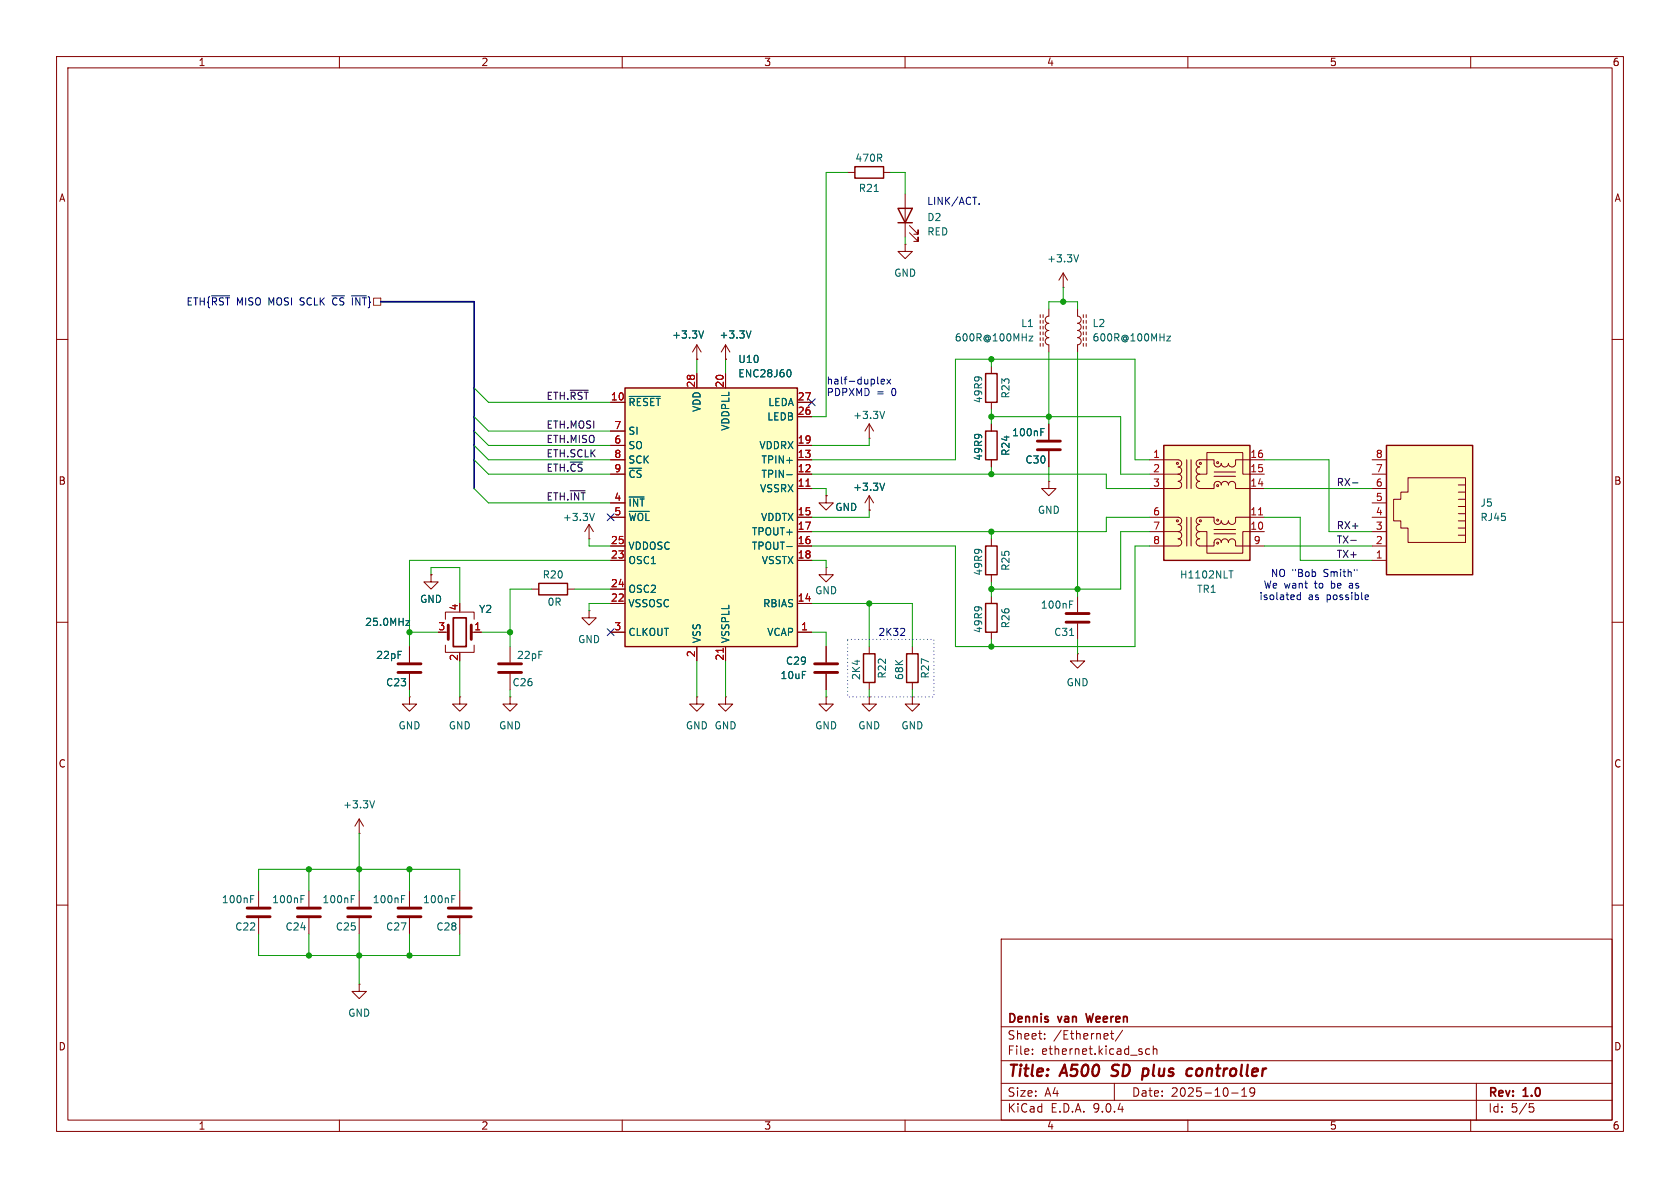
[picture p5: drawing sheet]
<svg xmlns="http://www.w3.org/2000/svg" width="297mm" height="210mm" viewBox="0 0 297 210" stroke-linecap="round" stroke-linejoin="round" font-family="sans-serif">
<g fill="none" stroke="#840000" stroke-width=".18">
<path d="M10 10h277v190h-277zM12 12h273v186h-273zM60 10v2M110 10v2M160 10v2M210 10v2M260 10v2M160 34.3v7.6M160.8 39.9l1.5 1.5v-.8v.8h-.8M160.8 41.1l1.5 1.6v-.8v.8h-.8M190.5 54.6v1.3a.63 .63 0 0 1 .6 .6 .63 .63 0 0 1-.6 .6 .64 .64 0 0 1 .6 .7 .64 .64 0 0 1-.6 .6 .64 .64 0 0 1 .6 .6 .64 .64 0 0 1-.6 .7M190.5 59.7a.63 .63 0 0 1 .6 .6 .63 .63 0 0 1-.6 .7v1.2"/>
<path d="M191.5 55.6v.5M191.5 56.6v.6M191.5 57.7v.5M191.5 58.7v.5M191.5 59.7v.5M192 55.6v.5M192 56.6v.6M192 57.7v.5M192 58.7v.5M192 59.7v.5M10 60h2M175.3 64.8v1.2"/>
<path d="M175.3 71.1v1.3M191.5 60.7v.5M192 60.7v.5M285 60h2M175.3 95.3v1.2M10 110h2M90.2 114.3v2.8M90.2 119.1v2.8M104.1 108v1.2h1.3l-1.3 1.3-1.2-1.3h1.2M104.1 108h.1M153.7 114.3v1.3M161.3 114.3v1.3"/>
<path d="M175.3 101.6v1.3M190.5 105.4v2.8M190.5 110.2v2.8M285 110h2M90.2 123.2v1.3h1.2l-1.2 1.2-1.3-1.2h1.3M90.2 123.2h.1M153.7 123.2v1.3h1.2l-1.2 1.2-1.3-1.2h1.3M153.7 123.2h.1M153.7 120.7v1.2M161.3 123.2v1.3h1.3l-1.3 1.2-1.3-1.2h1.3M161.3 123.2h.1M161.3 120.7v1.2"/>
<path d="M63.5 157.5v2.8M10 160h2M63.5 162.3v2.8M177 166h108v32h-108zM285 160h2M60 198v2M110 198v2M160 198v2M177 194.5h108M177 191.5h108M177 187.5h108M177 181.5h108"/>
<path d="M182.5 186.3v.1M182.5 185.5v.1M184.7 183.6v.1M184.7 182.8v.1M196.3 182.7h.6M196.5 182.2v1.3l.4 .2M197 191.5v3M198.5 182.1l-1.3 2M203.2 185.5l-.4-.1-.3 .3v.4l.2 .2h.5M203.9 185.5l.2-.1 .4 .1v.9M203.9 184.9v1.5M210 198v2"/>
<path d="M217.7 193.2h1.2M219.5 193.8h.9M219.5 192.7l.5-.4v1.5M221.8 192.9l-.3 .3h-.3l-.2-.3 .1-.5 .4-.1 .2 .1a.99 .99 0 0 1-.3 1.4h-.3M260 198v2M261 191.5v6.5M270.4 195.1h.7M270.5 195.7h.4l.3 .3-.2 .5-.5 .1"/>
</g>
<path d="M196.5 190.1l.2 .1M196.8 188.4l-.2 .4 .1 .2M202.3 188.9l.6 .1M202.7 190.1l-.5 .1M210.2 188.9l.6 .1M210.6 190.1l-.5 .1M211.5 189.3v.7" fill="none" stroke="#840000" stroke-width=".4"/>
<path d="M192 179.2l.3 1.5" fill="none" stroke="#840000" stroke-width=".3"/>
<path d="M88.1 117.3h4.1M88.1 118.9h4.1M188.5 108.5h4M188.5 110h4M61.5 160.5h4M61.5 162.1h4" fill="none" stroke="#840000" stroke-width=".51"/>
<path d="M206.3 59.4h.6l-.6 .9h.6M189.1 106.8h.4M189.1 106.2h.6M189.1 112.3h.7M62.1 158.9h.4M62.1 158.3h.6" fill="none" stroke="#006464" stroke-width=".18"/>
<path d="M158.7 36.8h2.6l-1.3 2.6zM158.7 39.4h2.6M174.2 66h2.1v5.1h-2.1zM174.2 96.5h2.1v5.1h-2.1zM152.7 115.6h2v5.1h-2zM160.3 115.6h2v5.1h-2z" fill="none" stroke="#840000" stroke-width=".25"/>
<path d="M245.1 78.7h15.2v22.9h-15.2z" fill="#ffffc2"/>
<g fill="none" stroke="#840000" stroke-width=".18">
<path d="M149.9 30.5h1.2M156.2 30.5h1.3M160 43.2v1.3h1.3l-1.3 1.2-1.3-1.2h1.3M160 43.2h.1M183.9 55.6v.5M183.9 56.6v.6M183.9 57.7v.5M183.9 58.7v.5M183.9 59.7v.5M184.4 55.6v.5M184.4 56.6v.6M184.4 57.7v.5"/>
<path d="M184.4 58.7v.5M184.4 59.7v.5M185.4 54.6v1.3a.64 .64 0 0 0-.6 .6 .64 .64 0 0 0 .6 .7 .64 .64 0 0 0-.6 .6 .64 .64 0 0 0 .6 .6 .64 .64 0 0 0-.6 .7 .64 .64 0 0 0 .6 .6 .64 .64 0 0 0-.6 .6 .64 .64 0 0 0 .6 .7M188 50.8h.1M188 48.3l-.8 1.2M188 48.3l.7 1.2M188 48.3v2.5M183.9 60.7v.5M184.4 60.7v.5M185.4 61v1.2M104.1 95.3h.1M104.1 92.7l-.7 1.3"/>
<path d="M104.1 92.7l.8 1.3M104.1 92.7v2.6M153.7 90.2h.1M153.7 87.6l-.8 1.3M153.7 87.6l.7 1.3M153.7 87.6v2.6M242.6 81.3h2.5M242.6 83.8h2.5M242.6 86.4h2.5M242.6 88.9h2.5M242.6 91.4h2.5M242.6 94h2.5"/>
<path d="M242.6 96.5h2.5M242.6 99.1h2.5M248.9 84.5h10.2v11.4h-10.2v-2.6h-1.3v-1.2h-1.2v-3.8h1.2v-1.3h1.3zM257.8 89.5h1.3M257.8 90.8h1.3M257.8 92.1h1.3M257.8 93.3h1.3M257.8 94.6h1.3M257.8 88.3h1.3M257.8 85.7h1.3M257.8 87h1.3M146 114.3v2.8"/>
<path d="M146 119.1v2.8M190.5 115.6v1.2h1.3l-1.3 1.3-1.3-1.3h1.3M190.5 115.6h.1M123.2 123.2v1.3h1.3l-1.3 1.2-1.3-1.2h1.3M123.2 123.2h.1M128.3 123.2v1.3h1.2l-1.2 1.2-1.3-1.2h1.3M128.3 123.2h.1M146 123.2v1.3h1.3l-1.3 1.2-1.2-1.2h1.2M146 123.2h.1M45.7 157.5v2.8M45.7 162.3v2.8"/>
</g>
<path d="M151.1 29.5h5.1v2h-5.1zM245.1 78.7h15.2v22.9h-15.2z" fill="none" stroke="#840000" stroke-width=".25"/>
<path d="M144 118.9h4.1M144 117.3h4.1M43.7 160.5h4.1M43.7 162.1h4.1" fill="none" stroke="#840000" stroke-width=".51"/>
<path d="M154.5 33.9h.8M181.9 59.4h.7l-.7 .9h.7M190.7 45l-.4 1.3M105.1 90.7l-.4 1.3M156.4 85.4l-.4 1.3M44.3 158.9h.4M44.3 158.3h.6" fill="none" stroke="#006464" stroke-width=".18"/>
<path d="M205.7 78.7h15.3v20.4h-15.3z" fill="#ffffc2"/>
<path d="M205.7 78.7h15.3v20.4h-15.3z" fill="none" stroke="#840000" stroke-width=".25"/>
<g fill="none" stroke="#840000" stroke-width=".18">
<path d="M203.2 91.4h5.1a.64 .64 0 0 1 .6 .7 .64 .64 0 0 1-.6 .6 .63 .63 0 0 1 .6 .6 .63 .63 0 0 1-.6 .7h-5.1M203.2 81.3h5.1a.64 .64 0 0 1 .6 .6 .64 .64 0 0 1-.6 .7 .63 .63 0 0 1 .6 .6 .63 .63 0 0 1-.6 .6M203.2 83.8h5.1M208.3 94a.64 .64 0 0 1 .6 .6 .64 .64 0 0 1-.6 .7 .63 .63 0 0 1 .6 .6 .63 .63 0 0 1-.6 .6h-5.1M208.3 83.8a.64 .64 0 0 1 .6 .7 .64 .64 0 0 1-.6 .6 .63 .63 0 0 1 .6 .6 .63 .63 0 0 1-.6 .7h-5.1M209.8 81.3v5.1M209.8 91.4v5.1M210.6 81.3v5.1M210.6 91.4v5.1M212.1 94h1.3v3.8h6.3v-3.8h3.8M212.1 94a.64 .64 0 0 0-.6 .6 .64 .64 0 0 0 .6 .7 .64 .64 0 0 0-.6 .6 .64 .64 0 0 0 .6 .6h2.5v-.6a.64 .64 0 0 1 .7-.6 .64 .64 0 0 1 .6 .6 .64 .64 0 0 1 .6-.6 .64 .64 0 0 1 .7 .6 .64 .64 0 0 1 .6-.6 .64 .64 0 0 1 .6 .6v.6h5.1M212.1 92.7a.63 .63 0 0 0-.6 .6 .63 .63 0 0 0 .6 .7"/>
<path d="M214.6 94.4h3.8M214.6 93.6h3.8M214.6 84.2h3.8M214.6 83.4h3.8M223.5 91.4h-5.1v.7a.64 .64 0 0 1-.6 .6 .64 .64 0 0 1-.6-.6 .64 .64 0 0 1-.7 .6 .64 .64 0 0 1-.6-.6 .64 .64 0 0 1-.6 .6 .64 .64 0 0 1-.7-.6v-.7h-2.5a.63 .63 0 0 0-.6 .7 .63 .63 0 0 0 .6 .6M223.5 81.3h-5.1v.6a.64 .64 0 0 1-.6 .6 .64 .64 0 0 1-.6-.6 .64 .64 0 0 1-.7 .6 .64 .64 0 0 1-.6-.6 .64 .64 0 0 1-.6 .6 .64 .64 0 0 1-.7-.6v-.6h-2.5a.63 .63 0 0 0-.6 .6 .63 .63 0 0 0 .6 .6 .64 .64 0 0 0-.6 .7 .64 .64 0 0 0 .6 .6M223.5 83.8h-3.8v-3.8h-6.3v3.8h-1.3a.64 .64 0 0 0-.6 .7 .64 .64 0 0 0 .6 .6 .63 .63 0 0 0-.6 .6 .63 .63 0 0 0 .6 .7h2.5v-.7a.64 .64 0 0 1 .7-.6 .64 .64 0 0 1 .6 .6 .64 .64 0 0 1 .6-.6 .64 .64 0 0 1 .7 .6 .64 .64 0 0 1 .6-.6 .64 .64 0 0 1 .6 .6v.7h5.1M78.7 114v1.3h5.1v-1.3M78.7 109.5v-1.3h5.1v1.3M78.7 111.8h.5M81.3 115.3v.3M83.8 111.8h1.3"/>
<circle cx="208.2" cy="92.1" r=".18"/>
<circle cx="208.2" cy="81.9" r=".18"/>
<circle cx="212.2" cy="92.1" r=".18"/>
<circle cx="212.2" cy="81.9" r=".18"/>
<circle cx="215.3" cy="81.8" r=".18"/>
<circle cx="215.3" cy="96" r=".18"/>
<circle cx="215.3" cy="91.9" r=".18"/>
<circle cx="215.3" cy="85.9" r=".18"/>
</g>
<path d="M222.5 91h.7" fill="none" stroke="#a90000" stroke-width=".18"/>
<path d="M71.8 109.7h.6l-.6 .9h.6M217.3 100.9h.7" fill="none" stroke="#006464" stroke-width=".18"/>
<path d="M79.2 110.5v2.5M83.3 110.5v2.5" fill="none" stroke="#840000" stroke-width=".51"/>
<path d="M80.1 109.2h2.3v5.1h-2.3z" fill="none" stroke="#840000" stroke-width=".3"/>
<path d="M110.5 68.6h30.5v45.7h-30.5z" fill="#ffffc2"/>
<path d="M110.5 68.6h30.5v45.7h-30.5zM174.2 76.2h2.1v5.1h-2.1zM95.2 103.1h5.1v2.1h-5.1zM174.2 106.7h2.1v5.1h-2.1z" fill="none" stroke="#840000" stroke-width=".25"/>
<g fill="none" stroke="#840000" stroke-width=".18">
<path d="M107.9 71.1h2.6M107.9 76.2h2.6M107.9 78.7h2.6M123.2 63.5h.1M123.2 61v2.5M123.2 66v2.6M123.2 61l-.8 1.2M123.2 61l.8 1.2M128.3 63.5h.1M128.3 61v2.5M128.3 66v2.6M128.3 61l-.8 1.2"/>
<path d="M128.3 61l.7 1.2M141 71.1h2.5M141 78.7h2.5M141 73.7h2.5M153.7 77.5h.1M153.7 74.9l-.8 1.3M153.7 74.9l.7 1.3M153.7 74.9v2.6M175.3 74.9v1.3M185.4 74.9v2.8M185.4 79.8v2.8M107.9 81.3h2.6"/>
<path d="M107.9 83.8h2.6M107.9 88.9h2.6M107.9 91.4h2.6M107.9 96.5h2.6M107.9 99.1h2.6M141 81.3h2.5M141 83.8h2.5M141 91.4h2.5M141 96.5h2.5M141 99.1h2.5M141 86.4h2.5M141 94h2.5"/>
<path d="M146 87.6v1.3h1.3l-1.3 1.3-1.2-1.3h1.2M146 87.6h.1M153.7 90.2h.1M175.3 81.3v1.3M185.4 85.1v1.3h1.3l-1.3 1.2-1.3-1.2h1.3M185.4 85.1h.1M72.4 114.3v2.8M72.4 119.1v2.8M76.2 101.6v1.3h1.3l-1.3 1.2-1.3-1.2h1.3M76.2 101.6h.1M83.8 111.8h1.3M94 104.1h1.2"/>
<path d="M100.3 104.1h1.3M107.9 104.1h2.6M107.9 106.7h2.6M107.9 111.8h2.6M123.2 114.3v2.5M128.3 114.3v2.5M141 106.7h2.5M141 111.8h2.5M146 100.3v1.3h1.3l-1.3 1.3-1.2-1.3h1.2M146 100.3h.1M146 114.3v2.8M146 119.1v2.8"/>
<path d="M175.3 105.4v1.3M175.3 111.8v1.2M72.4 123.2v1.3h1.3l-1.3 1.2-1.3-1.2h1.3M72.4 123.2h.1M81.3 123.2v1.3h1.2l-1.2 1.2-1.3-1.2h1.3M81.3 123.2h.1M54.6 157.5v2.8M63.5 147.3h.1M63.5 144.8l-.8 1.3M63.5 144.8l.8 1.3M63.5 144.8v2.5M72.4 157.5v2.8"/>
<path d="M81.3 157.5v2.8M54.6 162.3v2.8M63.5 174v1.3h1.3l-1.3 1.2-1.3-1.2h1.3M63.5 174h.1M72.4 162.3v2.8M81.3 162.3v2.8"/>
</g>
<g fill="none" stroke="#006464" stroke-width=".18">
<path d="M124.4 58.5l-.4 1.3M132.8 58.5l-.5 1.3M111.2 70.1h5.5M139.4 65.3a.68 .68 0 0 1 .5 .7 .68 .68 0 0 1-.5 .6M156.4 72.7l-.4 1.3M184 76.4h.4M184 75.8h.6M111.2 87.9h2.7M111.2 90.4h3.6M139.1 83.9h1M139.1 96.6h1M156.4 85.4l-.4 1.3"/>
<path d="M71.8 109.7h.6l-.6 .9h.6M53.2 158.9h.4M53.2 158.3h.6M66.2 141.5l-.4 1.3M71 158.9h.4M71 158.3h.6M79.9 158.9h.4M79.9 158.3h.6"/>
</g>
<path d="M142.5 85.9h.7M127.9 114.6v.7" fill="none" stroke="#a90000" stroke-width=".18"/>
<path d="M183.4 78h4.1M183.4 79.5h4.1M70.4 117.3h4M70.4 118.9h4M52.6 160.5h4M52.6 162.1h4M70.4 160.5h4M70.4 162.1h4M79.2 160.5h4.1M79.2 162.1h4.1" fill="none" stroke="#840000" stroke-width=".51"/>
<path d="M37.4 52.3h3.2M58.7 52.3h2.2M62.1 52.3h2.7M142.9 70.5l1.2 1.2M144.1 70.5l-1.2 1.2M107.3 90.8l1.3 1.2M108.6 90.8l-1.3 1.2M107.3 111.2l1.3 1.2M108.6 111.2l-1.3 1.2" fill="none" stroke="#000084" stroke-width=".18"/>
<path d="M100.8 69h3.2M238.8 95.5h1M239.1 85.4h1" fill="none" stroke="#0f0f0f" stroke-width=".18"/>
<path d="M67.3 53.3h16.5v33.1" fill="none" stroke="#000084" stroke-width=".3"/>
<g fill="none" stroke="#009600" stroke-width=".18">
<path d="M149.9 30.5h-3.9v43.2h-2.5M157.5 30.5h2.5v3.8M160 41.9v1.3M185.4 54.6v-1.3h5.1v1.3M188 50.8v2.5M83.8 78.7l2.6 2.6h21.5M83.8 76.2l2.6 2.5h21.5M83.8 68.6l2.6 2.5h21.5M83.8 73.7l2.6 2.5h21.5M123.2 63.5v2.5M128.3 63.5v2.5M153.7 77.5v1.2h-10.2"/>
<path d="M175.3 63.5v1.3M175.3 72.4v2.5M175.3 73.7h22.8v10.1h5.1M185.4 62.2v12.7M190.5 62.2v43.2M83.8 81.3l2.6 2.5h21.5M83.8 86.4l2.6 2.5h21.5M104.1 95.3v1.2h3.8M107.9 99.1h-35.5v15.2M143.5 99.1h2.5v1.2M143.5 96.5h25.4v17.8h31.8v-17.8h2.5M143.5 81.3h25.4v-17.8h31.8v17.8h2.5"/>
<path d="M143.5 83.8h52.1v2.6h7.6M143.5 86.4h2.5v1.2M153.7 90.2v1.2h-10.2M175.3 82.6v1.2M175.3 94v1.3M185.4 82.6v2.5M203.2 94h-5.1v10.1h-22.8M203.2 91.4h-7.6v2.6h-52.1M223.5 91.4h6.4v7.7h12.7M223.5 81.3h11.4v12.7h7.7M223.5 86.4h19.1M223.5 96.5h19.1"/>
<path d="M72.4 111.8h5.1M76.2 101.6v-1.3h5.1v6.4M81.3 116.8v6.4M85.1 111.8h5.1M94 104.1h-3.8v10.2M101.6 104.1h6.3M107.9 106.7h-3.8v1.3M123.2 116.8v6.4M128.3 116.8v6.4M143.5 111.8h2.5v2.5M143.5 106.7h17.8v7.6M153.7 106.7v7.6"/>
<path d="M175.3 102.9v2.5M175.3 113v1.3M190.5 113v2.6M72.4 121.9v1.3M90.2 121.9v1.3M146 121.9v1.3M153.7 121.9v1.3M161.3 121.9v1.3M45.7 157.5v-3.8h35.6v3.8M54.6 153.7v3.8M63.5 147.3v10.2M72.4 153.7v3.8"/>
<path d="M45.7 165.1v3.8h35.6v-3.8M54.6 165.1v3.8M63.5 165.1v8.9M72.4 165.1v3.8"/>
</g>
<path d="M173.1 36v.1M155.2 67.8l.1 .1M155.8 67.5l.6-.2-.1-.2-.4-.1-.1 .2v.6h.5M156.8 67l.7 .9M157.5 67l-.7 .9M159.8 111.1l.1 .2v.3l-.7 .7h.7M229.9 104.7v1.3M229.9 105.2h-.4l-.2 .2 .1 .5h.5M239.9 100.6v.3M241.5 105.2h.4v.3l-.6 .1M241.9 105.9l-.4 .1" fill="none" stroke="#0000c2" stroke-width=".18"/>
<path d="M149.9 113h15.2v10.2h-15.2z" fill="none" stroke="#0000c2" stroke-width=".18" stroke-dasharray="0 .6"/>
<g fill="#009600" stroke="#009600" stroke-width=".18">
<circle cx="175.3" cy="114.3" r=".46"/>
<circle cx="190.5" cy="104.1" r=".46"/>
<circle cx="175.3" cy="83.8" r=".46"/>
<circle cx="175.3" cy="63.5" r=".46"/>
<circle cx="175.3" cy="73.7" r=".46"/>
<circle cx="185.4" cy="73.7" r=".46"/>
<circle cx="188" cy="53.3" r=".46"/>
<circle cx="63.5" cy="168.9" r=".46"/>
<circle cx="54.6" cy="168.9" r=".46"/>
<circle cx="90.2" cy="111.8" r=".46"/>
<circle cx="72.4" cy="111.8" r=".46"/>
<circle cx="72.4" cy="168.9" r=".46"/>
<circle cx="54.6" cy="153.7" r=".46"/>
<circle cx="63.5" cy="153.7" r=".46"/>
<circle cx="72.4" cy="153.7" r=".46"/>
<circle cx="175.3" cy="94" r=".46"/>
<circle cx="153.7" cy="106.7" r=".46"/>
<circle cx="175.3" cy="104.1" r=".46"/>
</g>
<g font-size="2.8" fill="#840000">
<text x="178" y="190.9">Title:</text>
<text x="187.7" y="190.9">A500</text>
<text x="197.4" y="190.9">SD</text>
<text x="203.6" y="190.9">plus</text>
<text x="212.2" y="190.9">controller</text>
</g>
<g font-size="2.1" fill="#840000">
<text x="178" y="184">Sheet:</text>
<text x="178" y="181.2">Dennis</text>
<text x="186.2" y="184">/Ethernet/</text>
<text x="187.2" y="181.2">van</text>
<text x="192.8" y="181.2">Weeren</text>
<text x="178" y="186.7">File:</text>
<text x="184.1" y="186.7">ethernet.kicad_sch</text>
<text x="178" y="196.9">KiCad</text>
<text x="178" y="194.1">Size:</text>
<text x="184.7" y="194.1">A4</text>
<text x="185.7" y="196.9">E.D.A.</text>
<text x="193.3" y="196.9">9.0.4</text>
<text x="200" y="194.1">Date:</text>
<text x="207" y="194.1">2025-10-19</text>
<text x="263" y="194.3">Rev:</text>
<text x="263" y="196.9">Id:</text>
<text x="267.1" y="196.9">5/5</text>
<text x="269.4" y="194.3">1.0</text>
</g>
<g font-size="1.8" fill="#840000">
<text x="35" y="11.9">1</text>
<text x="85" y="11.9">2</text>
<text x="135" y="11.9">3</text>
<text x="185" y="11.9">4</text>
<text x="235" y="11.9">5</text>
<text x="285" y="11.9">6</text>
<text x="10.3" y="35.9">A</text>
<text x="285.3" y="35.9">A</text>
<text x="10.3" y="85.9">B</text>
<text x="285.3" y="85.9">B</text>
<text x="10.3" y="135.9">C</text>
<text x="285.3" y="135.9">C</text>
<text x="10.3" y="185.9">D</text>
<text x="285.3" y="185.9">D</text>
<text x="35" y="199.9">1</text>
<text x="85" y="199.9">2</text>
<text x="135" y="199.9">3</text>
<text x="185" y="199.9">4</text>
<text x="235" y="199.9">5</text>
<text x="285" y="199.9">6</text>
</g>
<g font-size="1.8" fill="#006464">
<text x="151.1" y="28.8">470R</text>
<text x="151.7" y="34.1">R21</text>
<text x="163.8" y="39.3">D2</text>
<text x="163.8" y="41.8">RED</text>
<text x="185" y="46.6">+3.3V</text>
<text x="158" y="49.1">GND</text>
<text x="180.4" y="58">L1</text>
<text x="193" y="58">L2</text>
<text x="118.7" y="60">+3.3V</text>
<text x="127.1" y="60">+3.3V</text>
<text x="130.4" y="64.4">U10</text>
<text x="168.7" y="60.6">600R@100MHz</text>
<text x="193" y="60.6">600R@100MHz</text>
<text x="111" y="72">~{RESET}</text>
<text x="130.4" y="66.9">ENC28J60</text>
<text x="135.7" y="72">LEDA</text>
<text x="173.8" y="71.4" transform="rotate(-90 173.8 71.4)">49R9</text>
<text x="178.7" y="70.5" transform="rotate(-90 178.7 70.5)">R23</text>
<text x="111" y="77.1">SI</text>
<text x="124.1" y="72.9" transform="rotate(-90 124.1 72.9)">VDD</text>
<text x="129.1" y="76.2" transform="rotate(-90 129.1 76.2)">VDDPLL</text>
<text x="135.5" y="74.5">LEDB</text>
<text x="150.7" y="74.3">+3.3V</text>
<text x="178.8" y="77.3">100nF</text>
<text x="111" y="79.6">SO</text>
<text x="111" y="82.1">SCK</text>
<text x="134.2" y="79.6">VDDRX</text>
<text x="134.5" y="82.1">TPIN+</text>
<text x="173.8" y="81.5" transform="rotate(-90 173.8 81.5)">49R9</text>
<text x="178.7" y="80.7" transform="rotate(-90 178.7 80.7)">R24</text>
<text x="181.2" y="82.1">C30</text>
<text x="111" y="84.7">~{CS}</text>
<text x="111" y="89.8">~{INT}</text>
<text x="134.3" y="87.2">VSSRX</text>
<text x="134.5" y="84.7">TPIN-</text>
<text x="150.7" y="87">+3.3V</text>
<text x="261.6" y="89.8">J5</text>
<text x="99.4" y="92.3">+3.3V</text>
<text x="111" y="92.3">~{WOL}</text>
<text x="132.8" y="94.8">TPOUT+</text>
<text x="134.5" y="92.3">VDDTX</text>
<text x="147.6" y="90.5">GND</text>
<text x="183.4" y="91">GND</text>
<text x="261.6" y="92.3">RJ45</text>
<text x="111" y="97.4">VDDOSC</text>
<text x="111" y="99.9">OSC1</text>
<text x="132.8" y="97.4">TPOUT-</text>
<text x="134.6" y="99.9">VSSTX</text>
<text x="173.8" y="101.9" transform="rotate(-90 173.8 101.9)">49R9</text>
<text x="178.7" y="101" transform="rotate(-90 178.7 101)">R25</text>
<text x="74.2" y="106.8">GND</text>
<text x="95.8" y="102.5">R20</text>
<text x="96.7" y="107.3">0R</text>
<text x="111" y="105">OSC2</text>
<text x="111" y="107.5">VSSOSC</text>
<text x="134.8" y="107.5">RBIAS</text>
<text x="144" y="105.3">GND</text>
<text x="183.9" y="107.8">100nF</text>
<text x="208.5" y="102.5">H1102NLT</text>
<text x="211.5" y="105">TR1</text>
<text x="64.5" y="110.8">25.0MHz</text>
<text x="84.6" y="108.6">Y2</text>
<text x="102.1" y="113.9">GND</text>
<text x="111" y="112.6">CLKOUT</text>
<text x="124.1" y="113.8" transform="rotate(-90 124.1 113.8)">VSS</text>
<text x="129.1" y="113.8" transform="rotate(-90 129.1 113.8)">VSSPLL</text>
<text x="135.5" y="112.6">VCAP</text>
<text x="173.8" y="112" transform="rotate(-90 173.8 112)">49R9</text>
<text x="178.7" y="111.2" transform="rotate(-90 178.7 111.2)">R26</text>
<text x="186.3" y="112.6">C31</text>
<text x="66.4" y="116.7">22pF</text>
<text x="91.3" y="116.7">22pF</text>
<text x="138.8" y="117.7">C29</text>
<text x="68.2" y="121.5">C23</text>
<text x="90.5" y="121.5">C26</text>
<text x="137.9" y="120.2">10uF</text>
<text x="152.2" y="120.3" transform="rotate(-90 152.2 120.3)">2K4</text>
<text x="156.8" y="120.1" transform="rotate(-90 156.8 120.1)">R22</text>
<text x="159.9" y="120.3" transform="rotate(-90 159.9 120.3)">68K</text>
<text x="164.4" y="120.1" transform="rotate(-90 164.4 120.1)">R27</text>
<text x="188.5" y="121.5">GND</text>
<text x="70.4" y="129.1">GND</text>
<text x="79.2" y="129.1">GND</text>
<text x="88.1" y="129.1">GND</text>
<text x="121.2" y="129.1">GND GND</text>
<text x="144" y="129.1">GND</text>
<text x="151.6" y="129.1">GND</text>
<text x="159.3" y="129.1">GND</text>
<text x="60.6" y="143.1">+3.3V</text>
<text x="39.1" y="159.9">100nF</text>
<text x="48" y="159.9">100nF</text>
<text x="56.9" y="159.9">100nF</text>
<text x="65.8" y="159.9">100nF</text>
<text x="74.7" y="159.9">100nF</text>
<text x="41.5" y="164.7">C22</text>
<text x="50.4" y="164.7">C24</text>
<text x="59.3" y="164.7">C25</text>
<text x="68.2" y="164.7">C27</text>
<text x="77" y="164.7">C28</text>
<text x="61.5" y="179.9">GND</text>
</g>
<g font-size="1.8" fill="#0000c2">
<text x="163.8" y="36.4">LINK/ACT.</text>
<text x="146" y="68.2">half-duplex</text>
<text x="146" y="70.2">PDPXMD</text>
<text x="155" y="70.2">=</text>
<text x="157.7" y="70.2">0</text>
<text x="222.5" y="106.3">isolated</text>
<text x="223.3" y="104.2">We want</text>
<text x="224.6" y="102.2">NO &quot;Bob</text>
<text x="231.3" y="106.3">as</text>
<text x="232.5" y="104.2">to</text>
<text x="234.1" y="102.2">Smith&quot;</text>
<text x="234.6" y="106.3">possible</text>
<text x="235.6" y="104.2">be</text>
<text x="239" y="104.2">as</text>
<text x="155.2" y="112.6">2K32</text>
</g>
<g font-size="1.8" fill="#000084">
<text x="32.9" y="54.2">ETH{~{RST}</text>
<text x="41.8" y="54.2">MISO</text>
<text x="47.5" y="54.2">MOSI</text>
<text x="53.3" y="54.2">SCLK</text>
<text x="59.3" y="54.2">~{CS}</text>
</g>
<text font-size="1.8" fill="#725600" x="62.9" y="54.2">~{INT}}</text>
<g font-size="1.8" fill="#0f0f0f">
<text x="96.5" y="70.8">ETH.~{RST}</text>
<text x="96.5" y="75.9">ETH.MOSI</text>
<text x="96.5" y="83.5">ETH.~{CS}</text>
<text x="96.5" y="78.4">ETH.MISO</text>
<text x="96.5" y="80.9">ETH.SCLK</text>
<text x="96.5" y="88.6">ETH.~{INT}</text>
<text x="236.2" y="86">RX-</text>
<text x="236.2" y="93.6">RX+</text>
<text x="236.2" y="96.2">TX-</text>
<text x="236.2" y="98.7">TX+</text>
</g>
<g font-size="1.8" fill="#a90000">
<text x="107.9" y="70.9">10</text>
<text x="122.9" y="68.6" transform="rotate(-90 122.9 68.6)">28</text>
<text x="128" y="68.6" transform="rotate(-90 128 68.6)">20</text>
<text x="140.9" y="70.9">27</text>
<text x="108.5" y="75.9">7</text>
<text x="140.9" y="73.4">26</text>
<text x="108.5" y="78.5">6</text>
<text x="108.5" y="81">8</text>
<text x="108.5" y="83.6">9</text>
<text x="140.9" y="78.5">19</text>
<text x="140.9" y="81">13</text>
<text x="140.9" y="83.6">12</text>
<text x="203.8" y="83.6">2</text>
<text x="203.8" y="81">1</text>
<text x="220.9" y="83.6">15</text>
<text x="220.9" y="81">16</text>
<text x="243.1" y="81">8</text>
<text x="243.1" y="83.6">7</text>
<text x="108.5" y="88.6">4</text>
<text x="140.9" y="86.1">11</text>
<text x="203.8" y="86.1">3</text>
<text x="220.9" y="86.1">14</text>
<text x="243.1" y="86.1">6</text>
<text x="243.1" y="88.6">5</text>
<text x="108.5" y="91.2">5</text>
<text x="140.9" y="91.2">15</text>
<text x="140.9" y="93.7">17</text>
<text x="203.8" y="93.7">7</text>
<text x="203.8" y="91.2">6</text>
<text x="220.9" y="93.7">10</text>
<text x="220.9" y="91.2">11</text>
<text x="243.1" y="91.2">4</text>
<text x="243.1" y="93.7">3</text>
<text x="107.9" y="96.3">25</text>
<text x="107.9" y="98.8">23</text>
<text x="140.9" y="96.3">16</text>
<text x="140.9" y="98.8">18</text>
<text x="203.8" y="96.3">8</text>
<text x="221.5" y="96.3">9</text>
<text x="243.1" y="96.3">2</text>
<text x="243.1" y="98.8">1</text>
<text x="107.9" y="103.9">24</text>
<text x="107.9" y="106.4">22</text>
<text x="140.9" y="106.4">14</text>
<text x="77.4" y="111.5">3</text>
<text x="81" y="108" transform="rotate(-90 81 108)">4</text>
<text x="83.7" y="111.5">1</text>
<text x="108.5" y="111.5">3</text>
<text x="141.5" y="111.5">1</text>
<text x="81" y="116.9" transform="rotate(-90 81 116.9)">2</text>
<text x="122.9" y="116.3" transform="rotate(-90 122.9 116.3)">2</text>
<text x="128" y="116.9" transform="rotate(-90 128 116.9)">21</text>
</g>
</svg>
